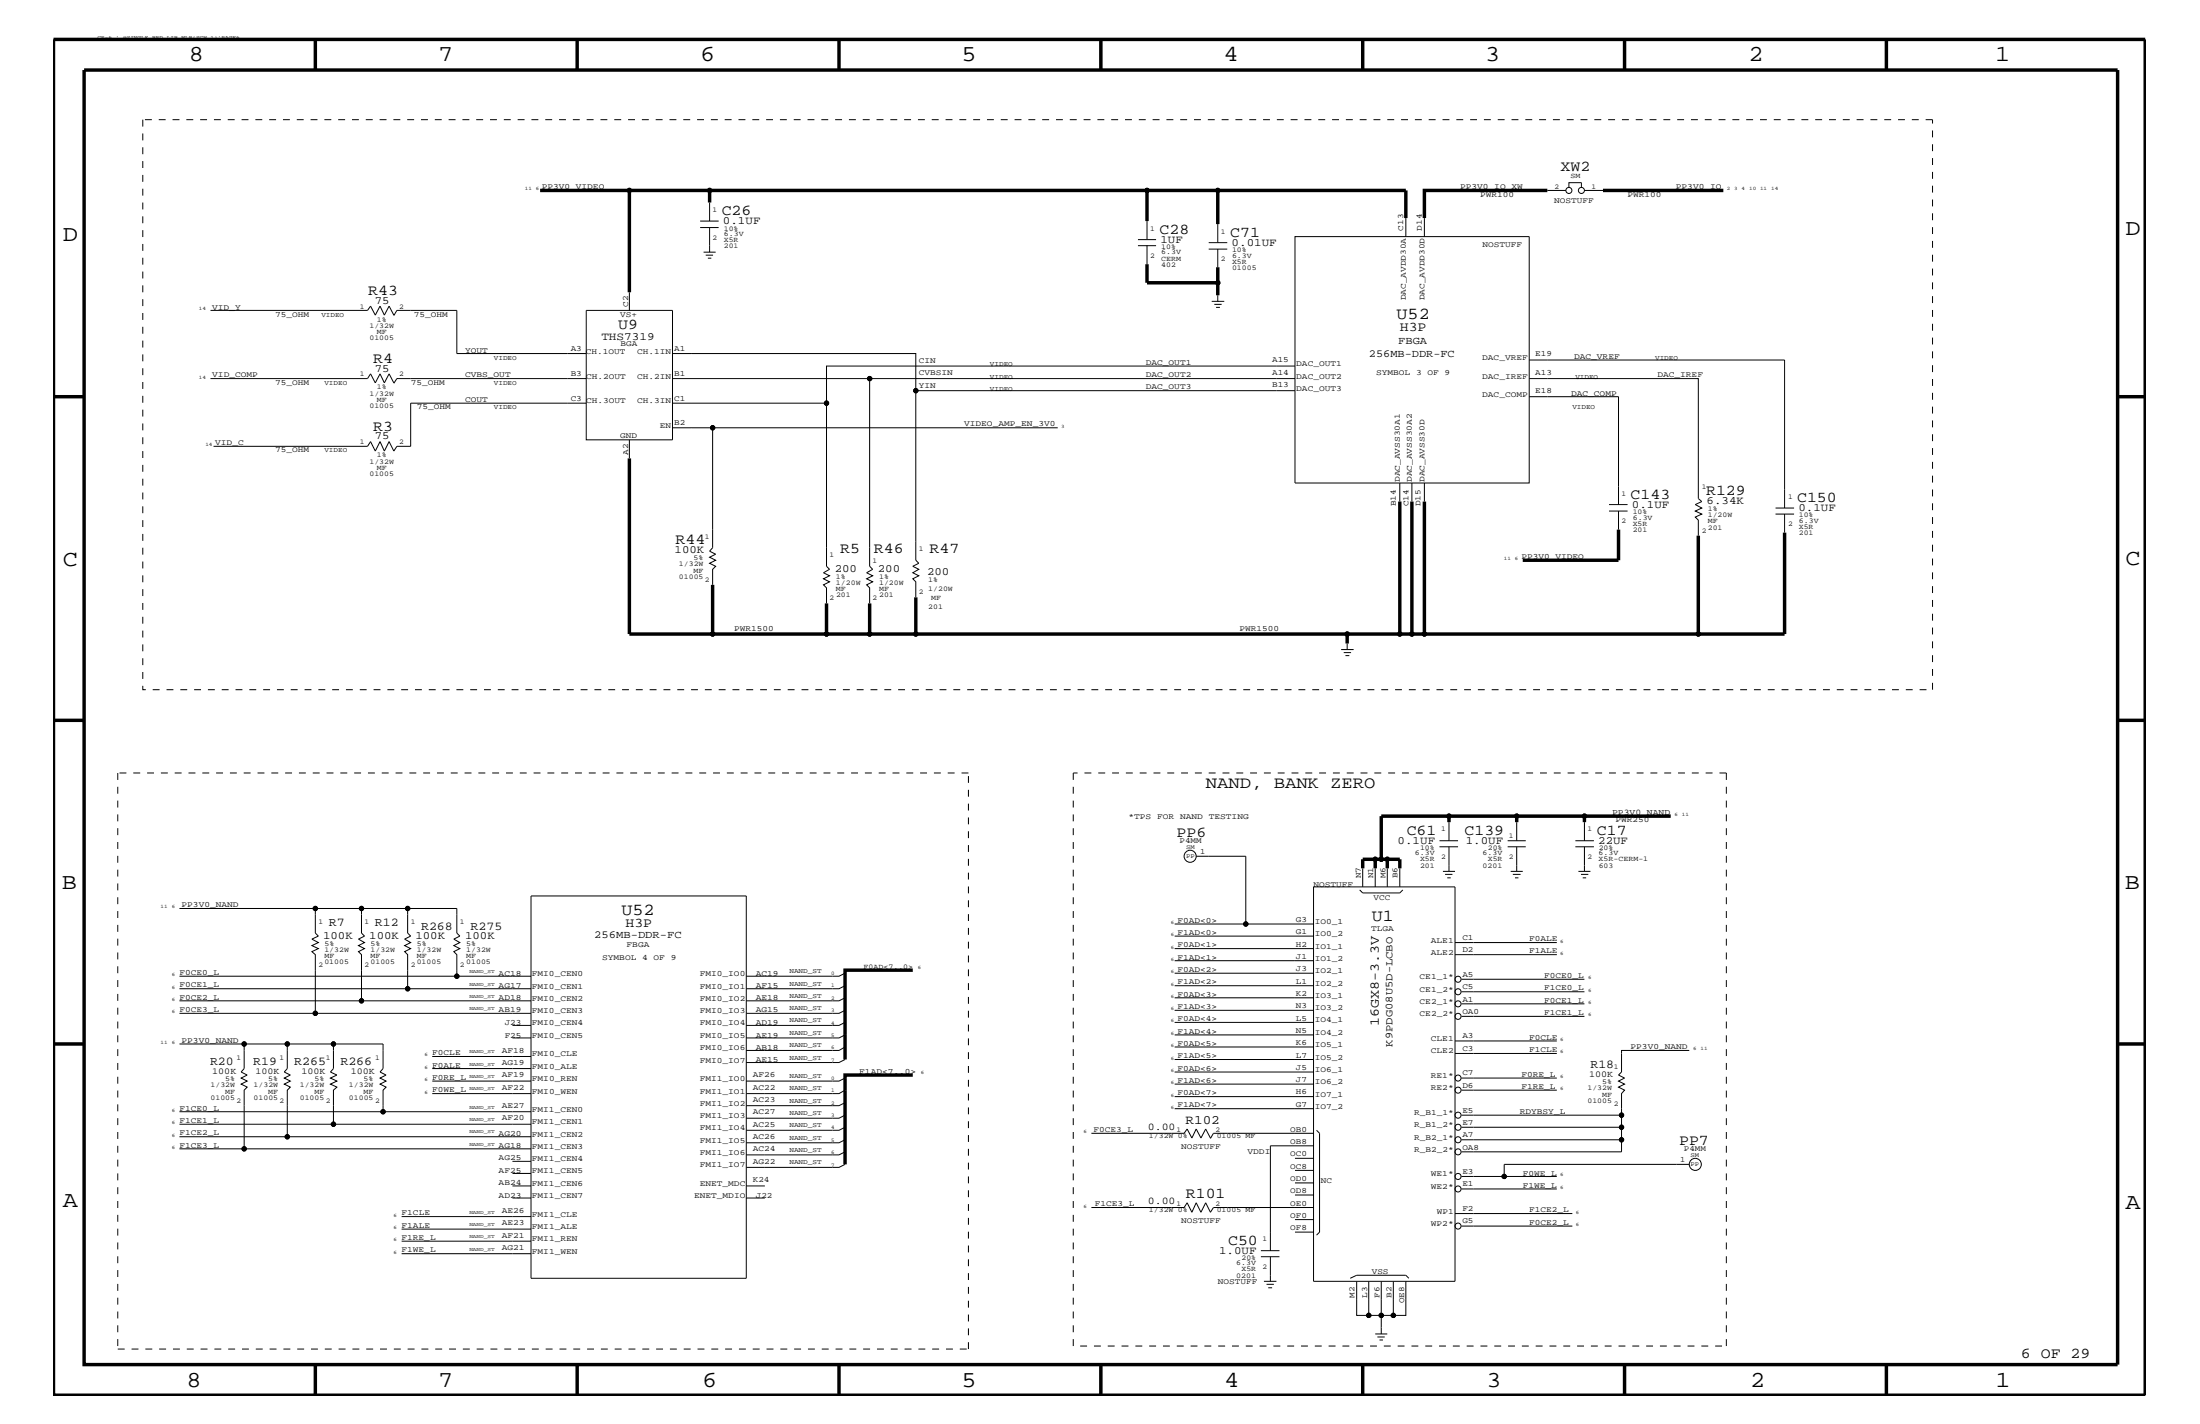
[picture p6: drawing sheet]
<svg xmlns="http://www.w3.org/2000/svg" width="432mm" height="279mm" viewBox="0 0 432 279" stroke-linecap="round" stroke-linejoin="round" font-family="sans-serif">
<g fill="none" stroke="#000" stroke-width=".2">
<path d="M139.3 39.7v3.7M303.7 37.4h3.6M307.9 36.8v-1h2.5v1M311 37.4h3.6M123.5 57.3v3.6M137.4 44.6h3.7M137.4 43.4h3.7M138.1 49.5h2.4M138.5 50.1h1.5M138.9 50.7h.7M139.3 44.6v4.9M223.4 48.2h3.5"/>
<path d="M223.4 47h3.5M225.1 43.4v3.6M225.1 48.2v3.6M237.2 48.9h3.7M237.2 47.6h3.7M237.8 59.1h2.5M238.3 59.7h1.5M239 44v3.6M239 48.9v3.5M239 57.9v1.2M254.2 46.4h45.9v48.4h-45.9zM275.9 42.8v3.6"/>
<path d="M279.6 42.8v3.6M41.3 60.9h30.8l.6-.8 1 1.7 .9-1.7 .8 1.7 1-1.7 .9 1.7M41.3 74.3h30.8l.6-1 1 1.8 .9-1.8 .8 1.8 1-1.8 .9 1.8M77.3 61.9l.6-1h11.8v8.5h25.4M115.1 60.9h16.9v25.4h-16.9zM115.1 74.3h-37.2l-.6 .9M115.1 79.1h-34.5v8.5h-2.7l-.6 .9-.9-1.9-1 1.9-.8-1.9-.9 1.9-1-1.9-.6 1h-30.2M132 79.1h30.2v32l.6 .6-1.2 .7 1.2 .6-1.2 .6 1.2 .6-1.2 .6 .6 .5v3.1M132 74.3h38.7v36.8l.6 .6-1.2 .7 1.2 .6-1.2 .6 1.2 .6-1.2 .6 .6 .5v3.1M132 69.4h47.7v40.5l.6 .6-1.1 .6 1.1 .6-1.1 .7 1.1 .6-1.1 .6 .5 .6v3M170.7 74.3h83.5M179.7 76.7h74.5"/>
<path d="M238.7 60.3h.7M254.2 71.8h-92v7.3M300.1 74.3h33.2v23.5l.7 .6-1.3 .6 1.3 .7-1.3 .6 1.3 .6-1.3 .6 .6 .6v3M300.1 77.8h17.6v21.2M300.1 70.6h50.2v29.1M123.5 86.3v3.6M132 83.9h7.9M207.6 83.9h-67.7v23.6l-.6 .6 1.2 .6-1.2 .6 1.2 .6-1.2 .6 1.2 .6-.6 .6v3.1M274.7 94.8v3.6M277.1 94.8v3.6M279.6 94.8v3.6M315.8 99h3.6"/>
<path d="M348.5 99.7h3.6M315.8 100.3h3.6M317.7 100.3v3.6M348.5 100.9h3.6M350.3 100.9v3.6M263.2 127.5h2.5M263.7 128h1.5M264.1 128.6h.7M264.4 126.3v1.2M35.2 178.3h54.5v4.8l.6 .6-1.2 .6 1.2 .6-1.2 .6 1.2 .6-1.2 .6 .6 .6v4.2h-54.5M61.9 178.3v4.8l.6 .6-1.3 .6 1.3 .6-1.3 .6 1.3 .6-1.3 .6 .7 .6v11.5h-26.7M71 178.3v4.8l.5 .6-1.1 .6 1.1 .6-1.1 .6 1.1 .6-1.1 .6 .6 .6v9.1h-35.8"/>
<path d="M80 178.3v4.8l.6 .6-1.2 .6 1.2 .6-1.2 .6 1.2 .6-1.2 .6 .6 .6v6.7h-44.8M104.2 175.8h42.3v75h-42.3zM234.8 168h9.7v13.3h13.3M257.8 174h27.8v77.4h-27.8zM266.9 174.6l.6 .6h7.2l.6-.6M267.5 170.4v3.6M269.9 170.4v3.6M272.3 170.4v3.6M274.7 170.4v3.6M282.5 166.1h3.7M282.5 165h3.7M283.2 171h2.4"/>
<path d="M283.6 171.6h1.5M284.1 172.2h.6M284.4 161.3v3.7M284.4 166.1v4.9M295.9 166.1h3.6M295.9 165h3.6M296.5 171h2.4M296.9 171.6h1.6M297.3 172.2h.7M297.7 161.3v3.7M297.7 166.1v4.9M309.2 166.1h3.6"/>
<path d="M309.2 165h3.6M309.8 171h2.4M310.3 171.6h1.4M310.6 172.2h.7M311 161.3v3.7M311 166.1v4.9M61.9 198.8h42.3M71 196.4h33.2M80 194h24.2M89.7 191.5h14.5M165.9 198.2l-1.2 .6h-18.2M165.9 195.8l-1.2 .6h-18.2"/>
<path d="M165.9 193.4l-1.2 .6h-18.2M165.9 191l-1.2 .5h-18.2M230.5 181.3h14M230.5 183.7h27.3M230.5 186.1h27.3M230.5 188.5h27.3M230.5 191h27.3M230.5 193.4h27.3M230.5 195.8h27.3M230.5 198.2h27.3M285.6 184.9h20M285.6 187.3h20"/>
<path d="M286.9 192.1h24.1M286.9 194.6h24.1M286.9 197h24.1M286.9 199.4h24.1M35.2 218.1h40v-4.2l.6-.6-1.2-.6 1.2-.6-1.2-.6 1.2-.6-1.2-.6 .6-.6v-4.9h-9.8v4.9l-.5 .6 1.2 .6-1.2 .6 1.2 .6-1.2 .6 1.2 .6-.7 .6v6.7h-30.2M35.2 204.8h12.7M56.4 204.8v4.9l-.6 .6 1.2 .6-1.2 .6 1.2 .6-1.2 .6 1.2 .6-.6 .6v9.1h-21.2M65.4 204.8h-17.5v4.9l-.6 .6 1.2 .6-1.2 .6 1.2 .6-1.2 .6 1.2 .6-.6 .6v11.5h-12.7M75.2 218.1h29M84.8 212.1h19.4M84.8 214.6h19.4M84.8 209.7h19.4"/>
<path d="M84.8 207.3h19.4M100.6 201.2h3.6M100.6 203.7h3.6M165.9 218.8l-1.2 .6h-18.2M165.9 216.4l-1.2 .5h-18.2M165.9 213.9l-1.2 .7h-18.2M165.9 211.5l-1.2 .6h-18.2M165.9 207.9l-1.2 .6h-18.2M165.9 205.4l-1.2 .7h-18.2M165.9 203.1l-1.2 .6h-18.2M165.9 200.6l-1.2 .6h-18.2M230.5 200.6h27.3"/>
<path d="M230.5 203.1h27.3M230.5 205.4h27.3M230.5 207.9h27.3M230.5 210.3h27.3M230.5 212.7h27.3M230.5 215.2h27.3M230.5 217.5h27.3M285.6 204.2h20M285.6 206.7h20M286.9 218.8h31.4M286.9 213.9h18.7M286.9 211.5h18.7"/>
<path d="M331.6 206.1h-13.3v4.2l-.6 .6 1.2 .6-1.2 .6 1.2 .6-1.2 .6 1.2 .6-.6 .7v11.4h-31.4M47.9 225.4h56.3M56.4 223h47.8M65.4 220.6h38.8M78.8 238.7h25.4M100.6 235.1h3.6M100.6 232.7h3.6M100.6 230.2h3.6M100.6 227.9h3.6M146.5 235.1h3.6M146.5 232.7h3.6M165.9 228.5l-1.2 .6h-18.2"/>
<path d="M165.9 226l-1.2 .6h-18.2M165.9 223.6l-1.2 .6h-18.2M165.9 221.2l-1.2 .6h-18.2M214.2 236.9h18.2l.6-.9 .9 1.9 .9-1.9 .9 1.9 .9-1.9 1 1.9 .6-1h19.6M214.2 222.4h18.2l.6-.9 .9 1.8 .9-1.8 .9 1.8 .9-1.8 1 1.8M254.2 227.3h3.6M254.2 229.6h3.6M254.2 232.1h3.6M254.2 234.5h3.6M254.2 239.3h3.6M257.8 222.4h-19.6l-.6 1M257.8 224.8h-8.5v20.6"/>
<path d="M258.4 221.8l.6 .6v19.4l-.6 .5M285.6 238.1h23M286.9 233.3h18.7M286.9 230.8h18.7M286.9 223.6h31.4M286.9 221.2h31.4M331.6 228.5h-36.4v2.3M78.8 246h25.4M78.8 241.2h25.4M78.8 243.5h25.4M247.5 246.6h3.6M247.5 245.4h3.6"/>
<path d="M248.1 251.4h2.4M248.6 252h1.4M248.9 252.7h.8M249.3 246.6v4.8M254.2 241.8h3.6M265 250.8l1.3-.6h9.6l.6 .6M266.3 251.4v6.7h2.3M268.6 251.4v6.7M271.1 251.4v10.3M273.5 251.4v6.7h-4.9M275.9 251.4v6.7h-2.4M286.9 240.6h21.7"/>
<path d="M269.9 261.7h2.4M270.3 262.3h1.5M270.8 262.9h.6"/>
<circle cx="123.5" cy="37.4" r=".42"/>
<circle cx="139.3" cy="37.4" r=".42"/>
<circle cx="225.1" cy="37.4" r=".42"/>
<circle cx="239" cy="37.4" r=".42"/>
<circle cx="307.9" cy="37.4" r=".59"/>
<circle cx="310.4" cy="37.4" r=".59"/>
<circle cx="239" cy="55.5" r=".42"/>
<circle cx="162.2" cy="79.1" r=".42"/>
<circle cx="170.7" cy="74.3" r=".42"/>
<circle cx="179.7" cy="76.7" r=".42"/>
<circle cx="139.9" cy="83.9" r=".42"/>
<circle cx="139.9" cy="124.4" r=".42"/>
<circle cx="162.2" cy="124.4" r=".42"/>
<circle cx="170.7" cy="124.4" r=".42"/>
<circle cx="179.7" cy="124.4" r=".42"/>
<circle cx="264.4" cy="124.4" r=".42"/>
<circle cx="274.7" cy="124.4" r=".42"/>
<circle cx="277.1" cy="124.4" r=".42"/>
<circle cx="279.6" cy="124.4" r=".42"/>
<circle cx="333.3" cy="124.4" r=".42"/>
<circle cx="61.9" cy="178.3" r=".42"/>
<circle cx="71" cy="178.3" r=".42"/>
<circle cx="80" cy="178.3" r=".42"/>
<circle cx="233.6" cy="168" r="1.19"/>
<circle cx="269.9" cy="168.6" r=".42"/>
<circle cx="271.1" cy="168.6" r=".42"/>
<circle cx="272.3" cy="168.6" r=".42"/>
<circle cx="284.4" cy="160.1" r=".42"/>
<circle cx="297.7" cy="160.1" r=".42"/>
<circle cx="311" cy="160.1" r=".42"/>
<circle cx="61.9" cy="198.8" r=".42"/>
<circle cx="71" cy="196.4" r=".42"/>
<circle cx="80" cy="194" r=".42"/>
<circle cx="89.7" cy="191.5" r=".42"/>
<circle cx="244.5" cy="181.3" r=".42"/>
<circle cx="286.2" cy="194.6" r=".59"/>
<circle cx="286.2" cy="197" r=".59"/>
<circle cx="286.2" cy="199.4" r=".59"/>
<circle cx="286.2" cy="192.1" r=".59"/>
<circle cx="47.9" cy="204.8" r=".42"/>
<circle cx="56.4" cy="204.8" r=".42"/>
<circle cx="65.4" cy="204.8" r=".42"/>
<circle cx="75.2" cy="218.1" r=".42"/>
<circle cx="286.2" cy="211.5" r=".59"/>
<circle cx="286.2" cy="218.8" r=".59"/>
<circle cx="286.2" cy="213.9" r=".59"/>
<circle cx="318.3" cy="218.8" r=".42"/>
<circle cx="47.9" cy="225.4" r=".42"/>
<circle cx="56.4" cy="223" r=".42"/>
<circle cx="65.4" cy="220.6" r=".42"/>
<circle cx="286.2" cy="226" r=".59"/>
<circle cx="286.2" cy="221.2" r=".59"/>
<circle cx="286.2" cy="233.3" r=".59"/>
<circle cx="286.2" cy="230.8" r=".59"/>
<circle cx="286.2" cy="223.6" r=".59"/>
<circle cx="295.2" cy="230.8" r=".42"/>
<circle cx="318.3" cy="221.2" r=".42"/>
<circle cx="318.3" cy="223.6" r=".42"/>
<circle cx="332.7" cy="228.5" r="1.19"/>
<circle cx="268.6" cy="258.1" r=".42"/>
<circle cx="271.1" cy="258.1" r=".42"/>
<circle cx="273.5" cy="258.1" r=".42"/>
<circle cx="286.2" cy="240.6" r=".59"/>
</g>
<g fill="none" stroke="#000" stroke-width=".68" stroke-linecap="butt">
<path d="M10.5 7.7h410.5v266.1h-410.5zM16.5 13.7h399.1v254h-399.1zM61.9 7.7v6M113.3 7.7v6M164.7 7.7v6M216.1 7.7v6M267.5 7.7v6M318.9 7.7v6M370.2 7.7v6M106 37.4h17.5M139.3 37.4h-15.8v19.9M225.1 37.4h-85.8v2.3"/>
<path d="M239 37.4h-13.9v6M239 37.4v6.6M239 37.4h36.9v5.4M303.7 37.4h-24.1v5.4M314.6 37.4h23.6M225.1 51.8v3.7h13.9M239 52.4v5.5M10.5 77.8h6M415.6 77.8h5.4M123.5 89.9v34.5h16.4v-9.6M274.7 98.4v26M277.1 98.4v26h2.5"/>
<path d="M279.6 98.4v26h53.7M162.2 118.4v6h-22.3M170.7 118.4v6h9M179.7 117.2v7.2h84.7M317.7 103.9v6h-18.8M350.3 104.5v19.9h-17v-19.3M162.2 124.4h8.5M274.7 124.4h-10.3v1.9M274.7 124.4h2.4M10.5 141.3h6M415.6 141.3h5.4M267.5 170.4v-1.8h2.4v1.8"/>
<path d="M269.9 168.6h4.8v1.8M272.3 168.6v1.8M284.4 161.3v-1.2h-13.3v8.5M284.4 160.1h13.3M297.7 160.1h13.3v1.2M297.7 160.1v1.2M311 160.1h16.9M179.2 190.4h-13.3v17.5M10.5 204.8h6M179.2 210.9h-13.3v17.6M415.6 204.8h5.4M61.9 267.7v6.1"/>
<path d="M113.3 267.7v6.1M164.7 267.7v6.1M216.1 268v5.8M267.5 267.7v6.1M318.9 267.7v6.1M370.2 267.7v6.1"/>
</g>
<path d="M28 23.5v111.8h351.3M379.3 23.5h-351.3M379.3 135.3v-111.8M23.1 151.7v113M190.1 151.7h-167M210.7 151.7v112.4h128.1M338.8 151.7h-128.1M23.1 264.7h167M190.1 264.7v-113M338.8 264.1v-112.4" fill="none" stroke="#000" stroke-width=".2" stroke-dasharray="1.4 1.4" stroke-linecap="butt"/>
<g fill="#000">
<circle cx="123.5" cy="37.4" r=".42"/>
<circle cx="139.3" cy="37.4" r=".42"/>
<circle cx="225.1" cy="37.4" r=".42"/>
<circle cx="239" cy="37.4" r=".42"/>
<circle cx="239" cy="55.5" r=".42"/>
<circle cx="162.2" cy="79.1" r=".42"/>
<circle cx="170.7" cy="74.3" r=".42"/>
<circle cx="179.7" cy="76.7" r=".42"/>
<circle cx="139.9" cy="83.9" r=".42"/>
<circle cx="139.9" cy="124.4" r=".42"/>
<circle cx="162.2" cy="124.4" r=".42"/>
<circle cx="170.7" cy="124.4" r=".42"/>
<circle cx="179.7" cy="124.4" r=".42"/>
<circle cx="264.4" cy="124.4" r=".42"/>
<circle cx="274.7" cy="124.4" r=".42"/>
<circle cx="277.1" cy="124.4" r=".42"/>
<circle cx="279.6" cy="124.4" r=".42"/>
<circle cx="333.3" cy="124.4" r=".42"/>
<circle cx="61.9" cy="178.3" r=".42"/>
<circle cx="71" cy="178.3" r=".42"/>
<circle cx="80" cy="178.3" r=".42"/>
<circle cx="269.9" cy="168.6" r=".42"/>
<circle cx="271.1" cy="168.6" r=".42"/>
<circle cx="272.3" cy="168.6" r=".42"/>
<circle cx="284.4" cy="160.1" r=".42"/>
<circle cx="297.7" cy="160.1" r=".42"/>
<circle cx="311" cy="160.1" r=".42"/>
<circle cx="61.9" cy="198.8" r=".42"/>
<circle cx="71" cy="196.4" r=".42"/>
<circle cx="80" cy="194" r=".42"/>
<circle cx="89.7" cy="191.5" r=".42"/>
<circle cx="244.5" cy="181.3" r=".42"/>
<circle cx="47.9" cy="204.8" r=".42"/>
<circle cx="56.4" cy="204.8" r=".42"/>
<circle cx="65.4" cy="204.8" r=".42"/>
<circle cx="75.2" cy="218.1" r=".42"/>
<circle cx="318.3" cy="218.8" r=".42"/>
<circle cx="47.9" cy="225.4" r=".42"/>
<circle cx="56.4" cy="223" r=".42"/>
<circle cx="65.4" cy="220.6" r=".42"/>
<circle cx="295.2" cy="230.8" r=".42"/>
<circle cx="318.3" cy="221.2" r=".42"/>
<circle cx="318.3" cy="223.6" r=".42"/>
<circle cx="268.6" cy="258.1" r=".42"/>
<circle cx="271.1" cy="258.1" r=".42"/>
<circle cx="273.5" cy="258.1" r=".42"/>
</g>
<g font-size="4.5">
<text x="37.1" y="12.1">8</text>
<text x="86" y="12.1">7</text>
<text x="137.4" y="12.1">6</text>
<text x="188.7" y="12.1">5</text>
<text x="240.1" y="12.1">4</text>
<text x="291.5" y="12.1">3</text>
<text x="343.2" y="12.1">2</text>
<text x="391.6" y="12.1">1</text>
<text x="12.4" y="47.3">D</text>
<text x="417.2" y="46.2">D</text>
<text x="12.4" y="111">C</text>
<text x="417.2" y="110.8">C</text>
<text x="12.1" y="174.5">B</text>
<text x="417.1" y="174.4">B</text>
<text x="12.4" y="236.8">A</text>
<text x="417.2" y="237.2">A</text>
<text x="36.6" y="272.1">8</text>
<text x="86" y="272.1">7</text>
<text x="137.8" y="272.1">6</text>
<text x="188.7" y="272.1">5</text>
<text x="240.3" y="272.1">4</text>
<text x="291.8" y="272.1">3</text>
<text x="343.5" y="272.1">2</text>
<text x="391.7" y="272.1">1</text>
</g>
<g font-size="3.3">
<text x="274.1" y="62.6">U52</text>
<text x="236.6" y="154.6">NAND, BANK ZERO</text>
<text x="122" y="179.4">U52</text>
<text x="269.3" y="180.8">U1</text>
</g>
<g font-size="3">
<text x="306.3" y="33.6">XW2</text>
<text x="141.6" y="42.2">C26</text>
<text x="227.6" y="45.8">C28</text>
<text x="241.5" y="46.4">C71</text>
<text x="72.3" y="57.9">R43</text>
<text x="121.3" y="64.5">U9</text>
<text x="73.2" y="71.2">R4</text>
<text x="73.2" y="84.5">R3</text>
<text x="320" y="97.8">C143</text>
<text x="334.9" y="97.1">R129</text>
<text x="352.7" y="98.4">C150</text>
<text x="132.6" y="106.8">R44</text>
<text x="164.9" y="108.6">R5</text>
<text x="171.5" y="108.6">R46</text>
<text x="182.5" y="108.6">R47</text>
<text x="230.9" y="164.2">PP6</text>
<text x="276.1" y="163.8">C61</text>
<text x="287.4" y="163.8">C139</text>
<text x="313.4" y="163.8">C17</text>
<text x="329.6" y="224.7">PP7</text>
<text x="232.7" y="235.1">R101</text>
<text x="241" y="244.2">C50</text>
<text x="396.6" y="266.5">6 OF 29</text>
</g>
<g font-size="2.6">
<text x="274.7" y="65">H3P</text>
<text x="122.8" y="182">H3P</text>
<text x="270.6" y="201.3" transform="rotate(-90 270.6 201.3)">16GX8-3.3V</text>
</g>
<text font-size="2.5" x="232.7" y="220.6">R102</text>
<g font-size="2.4">
<text x="64.5" y="181.7">R7</text>
<text x="73.6" y="181.7">R12</text>
<text x="82.6" y="182.4">R268</text>
<text x="92.4" y="182.4">R275</text>
<text x="41.2" y="209">R20</text>
<text x="49.7" y="209">R19</text>
<text x="57.7" y="209">R265</text>
<text x="66.8" y="209">R266</text>
<text x="312.2" y="209.6">R18</text>
</g>
<g font-size="2.2">
<text x="141.9" y="44">0.1UF</text>
<text x="227.8" y="47.6">1UF</text>
<text x="241.7" y="48.2">0.01UF</text>
<text x="73.6" y="59.6">75</text>
<text x="118" y="66.7">THS7319</text>
<text x="73.6" y="72.9">75</text>
<text x="73.6" y="86.2">75</text>
<text x="320.3" y="99.7">0.1UF</text>
<text x="334.9" y="98.9">6.34K</text>
<text x="353" y="100.3">0.1UF</text>
<text x="132.4" y="108.6">100K</text>
<text x="163.8" y="112.2">200</text>
<text x="172.3" y="112.2">200</text>
<text x="181.9" y="112.8">200</text>
<text x="274.3" y="165.6">0.1UF</text>
<text x="287.7" y="165.6">1.0UF</text>
<text x="313.7" y="165.6">22UF</text>
<text x="63.4" y="184.2">100K</text>
<text x="72.5" y="184.2">100K</text>
<text x="81.5" y="184.2">100K</text>
<text x="91.3" y="184.2">100K</text>
<text x="239.3" y="246">1.0UF</text>
</g>
<g font-size="2.1">
<text x="268.7" y="70">256MB-DDR-FC</text>
<text x="274.4" y="67.6">FBGA</text>
<text x="116.6" y="184.1">256MB-DDR-FC</text>
<text x="273.3" y="205.3" transform="rotate(-90 273.3 205.3)">K9PDG08U5D-LCBO</text>
</g>
<g font-size="2">
<text x="225.3" y="221.7">0.00</text>
<text x="225.3" y="236.2">0.00</text>
</g>
<g font-size="1.8">
<text x="41.7" y="210.8">100K</text>
<text x="50.1" y="210.8">100K</text>
<text x="59.2" y="210.8">100K</text>
<text x="68.8" y="210.8">100K</text>
<text x="311.9" y="211.4">100K</text>
</g>
<text font-size="1.7" x="316.4" y="159.9">PP3V0_NAND</text>
<g font-size="1.6">
<text x="106.3" y="37.1">PP3V0_VIDEO</text>
<text x="286.6" y="37">PP3V0_IO_XW</text>
<text x="290.5" y="38.7">PWR100</text>
<text x="305.1" y="39.7">NOSTUFF</text>
<text x="319.4" y="38.7">PWR100</text>
<text x="328.9" y="37">PP3V0_IO</text>
<text x="275.4" y="45.2" transform="rotate(-90 275.4 45.2)">C13</text>
<text x="279.1" y="45.2" transform="rotate(-90 279.1 45.2)">D14</text>
<text x="291" y="48.4">NOSTUFF</text>
<text x="275.9" y="59" transform="rotate(-90 275.9 59)">DAC_AVDD30A</text>
<text x="279.6" y="59" transform="rotate(-90 279.6 59)">DAC_AVDD30D</text>
<text x="41.7" y="60.7">VID_Y</text>
<text x="54" y="62.2">75_OHM</text>
<text x="81.2" y="62.2">75_OHM</text>
<text x="121.8" y="62.2">VS+</text>
<text x="123.3" y="60.1" transform="rotate(-90 123.3 60.1)">C2</text>
<text x="91.3" y="69.2">YOUT</text>
<text x="112" y="68.9">A3</text>
<text x="115" y="69.4">CH.1OUT</text>
<text x="121.8" y="67.9">BGA</text>
<text x="125.1" y="69.4">CH.1IN</text>
<text x="132.3" y="68.9">A1</text>
<text x="180.3" y="71.2">CIN</text>
<text x="224.9" y="71.6">DAC_OUT1</text>
<text x="249.7" y="71.1">A15</text>
<text x="254.4" y="71.8">DAC_OUT1</text>
<text x="290.9" y="70.6">DAC_VREF</text>
<text x="301.3" y="69.9">E19</text>
<text x="308.9" y="70.4">DAC_VREF</text>
<text x="41.7" y="74">VID_COMP</text>
<text x="54" y="75.5">75_OHM</text>
<text x="80.6" y="75.5">75_OHM</text>
<text x="91.3" y="74">CVBS_OUT</text>
<text x="112" y="73.8">B3</text>
<text x="115.1" y="74.3">CH.2OUT</text>
<text x="125.1" y="74.3">CH.2IN</text>
<text x="132.3" y="73.8">B1</text>
<text x="180.3" y="76.1">YIN</text>
<text x="180.3" y="73.6">CVBSIN</text>
<text x="224.9" y="76.4">DAC_OUT3</text>
<text x="224.9" y="74">DAC_OUT2</text>
<text x="249.7" y="73.5">A14</text>
<text x="249.7" y="76">B13</text>
<text x="254.4" y="74.3">DAC_OUT2</text>
<text x="254.4" y="76.7">DAC_OUT3</text>
<text x="270.1" y="73.6">SYMBOL 3 OF 9</text>
<text x="290.9" y="74.3">DAC_IREF</text>
<text x="290.9" y="77.8">DAC_COMP</text>
<text x="301.3" y="77.2">E18</text>
<text x="301.3" y="73.5">A13</text>
<text x="308.4" y="77.7">DAC_COMP</text>
<text x="325.3" y="74">DAC_IREF</text>
<text x="81.8" y="80.3">75_OHM</text>
<text x="91.3" y="78.9">COUT</text>
<text x="112" y="78.6">C3</text>
<text x="115.1" y="79.1">CH.3OUT</text>
<text x="125.1" y="79.1">CH.3IN</text>
<text x="129.5" y="83.9">EN</text>
<text x="132.3" y="78.6">C1</text>
<text x="132.3" y="83.4">B2</text>
<text x="189.2" y="83.7">VIDEO_AMP_EN_3V0</text>
<text x="42.2" y="87.3">VID_C</text>
<text x="54" y="88.8">75_OHM</text>
<text x="121.8" y="86">GND</text>
<text x="123.3" y="89.3" transform="rotate(-90 123.3 89.3)">A2</text>
<text x="274.7" y="94.6" transform="rotate(-90 274.7 94.6)">DAC_AVSS30A1</text>
<text x="277.1" y="94.6" transform="rotate(-90 277.1 94.6)">DAC_AVSS30A2</text>
<text x="279.6" y="94.6" transform="rotate(-90 279.6 94.6)">DAC_AVSS30D</text>
<text x="274" y="99.3" transform="rotate(-90 274 99.3)">B14</text>
<text x="276.4" y="99.3" transform="rotate(-90 276.4 99.3)">C14</text>
<text x="278.8" y="99.3" transform="rotate(-90 278.8 99.3)">D15</text>
<text x="298.6" y="109.7">PP3V0_VIDEO</text>
<text x="144.1" y="123.8">PWR1500</text>
<text x="243.2" y="123.8">PWR1500</text>
<text x="221.5" y="160.7">*TPS FOR NAND TESTING</text>
<text x="317.1" y="161.3">PWR250</text>
<text x="231.5" y="165.5">P4MM</text>
<text x="235.5" y="167.5">1</text>
<text x="267.1" y="172.3" transform="rotate(-90 267.1 172.3)">N7</text>
<text x="269.5" y="172.3" transform="rotate(-90 269.5 172.3)">N1</text>
<text x="271.9" y="172.3" transform="rotate(-90 271.9 172.3)">M6</text>
<text x="274.3" y="172.3" transform="rotate(-90 274.3 172.3)">B6</text>
<text x="35.6" y="178">PP3V0_NAND</text>
<text x="257.8" y="174">NOSTUFF</text>
<text x="269.6" y="176.6">VCC</text>
<text x="123" y="185.9">FBGA</text>
<text x="231.1" y="185.9">F0AD&lt;1&gt;</text>
<text x="231.1" y="181">F0AD&lt;0&gt;</text>
<text x="231.1" y="183.4">F1AD&lt;0&gt;</text>
<text x="254.3" y="180.9">G3</text>
<text x="254.3" y="183.3">G1</text>
<text x="254.3" y="185.8">H2</text>
<text x="258.1" y="183.7">IO0_2</text>
<text x="258.1" y="181.3">IO0_1</text>
<text x="269.1" y="182.7">TLGA</text>
<text x="280.8" y="184.9">ALE1</text>
<text x="287" y="184.4">C1</text>
<text x="300.1" y="184.7">F0ALE</text>
<text x="35.2" y="191.3">F0CE0_L</text>
<text x="97.9" y="191.5">AC18</text>
<text x="104.4" y="191.5">FMI0_CEN0</text>
<text x="118.2" y="188.3">SYMBOL 4 OF 9</text>
<text x="137.3" y="191.5">FMI0_IO0</text>
<text x="148.3" y="191.5">AC19</text>
<text x="231.1" y="190.7">F0AD&lt;2&gt;</text>
<text x="231.1" y="188.3">F1AD&lt;1&gt;</text>
<text x="254.3" y="188.2">J1</text>
<text x="254.3" y="190.6">J3</text>
<text x="258.1" y="186.1">IO1_1</text>
<text x="258.1" y="191">IO2_1</text>
<text x="258.1" y="188.5">IO1_2</text>
<text x="280.8" y="187.3">ALE2</text>
<text x="287" y="186.8">D2</text>
<text x="287" y="191.7">A5</text>
<text x="300.1" y="187.1">F1ALE</text>
<text x="303.1" y="191.9">F0CE0_L</text>
<text x="35.2" y="193.7">F0CE1_L</text>
<text x="35.2" y="196.1">F0CE2_L</text>
<text x="97.9" y="193.8">AG17</text>
<text x="97.9" y="196.3">AD18</text>
<text x="104.4" y="196.4">FMI0_CEN2</text>
<text x="104.4" y="194">FMI0_CEN1</text>
<text x="137.3" y="196.4">FMI0_IO2</text>
<text x="137.3" y="194">FMI0_IO1</text>
<text x="148.3" y="193.8">AF15</text>
<text x="148.3" y="196.3">AE18</text>
<text x="231.1" y="198">F1AD&lt;3&gt;</text>
<text x="231.1" y="195.5">F0AD&lt;3&gt;</text>
<text x="231.1" y="193.2">F1AD&lt;2&gt;</text>
<text x="254.3" y="193">L1</text>
<text x="254.3" y="195.4">K2</text>
<text x="254.3" y="197.8">N3</text>
<text x="258.1" y="193.4">IO2_2</text>
<text x="258.1" y="195.8">IO3_1</text>
<text x="278.6" y="192.1">CE1_1*</text>
<text x="278.6" y="194.6">CE1_2*</text>
<text x="278.6" y="197">CE2_1*</text>
<text x="287" y="194.1">C5</text>
<text x="287" y="196.5">A1</text>
<text x="303.1" y="196.8">F0CE1_L</text>
<text x="303.1" y="194.3">F1CE0_L</text>
<text x="35.2" y="198.6">F0CE3_L</text>
<text x="97.9" y="198.7">AB19</text>
<text x="99.1" y="201.1">J23</text>
<text x="99.1" y="203.6">F25</text>
<text x="104.4" y="198.8">FMI0_CEN3</text>
<text x="104.4" y="203.7">FMI0_CEN5</text>
<text x="104.4" y="201.2">FMI0_CEN4</text>
<text x="137.3" y="201.2">FMI0_IO4</text>
<text x="137.3" y="203.7">FMI0_IO5</text>
<text x="137.3" y="198.8">FMI0_IO3</text>
<text x="148.3" y="198.7">AG15</text>
<text x="148.3" y="201.1">AD19</text>
<text x="148.3" y="203.6">AE19</text>
<text x="231.1" y="202.8">F1AD&lt;4&gt;</text>
<text x="231.1" y="200.3">F0AD&lt;4&gt;</text>
<text x="254.3" y="200.3">L5</text>
<text x="254.3" y="202.7">N5</text>
<text x="258.1" y="198.2">IO3_2</text>
<text x="258.1" y="200.6">IO4_1</text>
<text x="258.1" y="203.1">IO4_2</text>
<text x="278.6" y="199.4">CE2_2*</text>
<text x="287" y="198.9">OA0</text>
<text x="287" y="203.7">A3</text>
<text x="300.1" y="204">F0CLE</text>
<text x="303.1" y="199.2">F1CE1_L</text>
<text x="35.6" y="204.6">PP3V0_NAND</text>
<text x="84.8" y="207">F0CLE</text>
<text x="84.8" y="209.5">F0ALE</text>
<text x="98.5" y="209">AG19</text>
<text x="98.5" y="206.5">AF18</text>
<text x="104.4" y="207.3">FMI0_CLE</text>
<text x="104.4" y="209.7">FMI0_ALE</text>
<text x="137.3" y="208.5">FMI0_IO7</text>
<text x="137.3" y="206.1">FMI0_IO6</text>
<text x="148.3" y="205.9">AB18</text>
<text x="148.3" y="208.4">AE15</text>
<text x="231.1" y="207.6">F1AD&lt;5&gt;</text>
<text x="231.1" y="205.3">F0AD&lt;5&gt;</text>
<text x="254.3" y="205.1">K6</text>
<text x="254.3" y="207.5">L7</text>
<text x="254.3" y="209.9">J5</text>
<text x="258.1" y="205.4">IO5_1</text>
<text x="258.1" y="207.9">IO5_2</text>
<text x="280.8" y="204.2">CLE1</text>
<text x="280.8" y="206.7">CLE2</text>
<text x="287" y="206.2">C3</text>
<text x="300.1" y="206.4">F1CLE</text>
<text x="320" y="205.9">PP3V0_NAND</text>
<text x="84.8" y="214.3">F0WE_L</text>
<text x="84.8" y="211.9">F0RE_L</text>
<text x="98.5" y="211.4">AF19</text>
<text x="98.5" y="213.8">AF22</text>
<text x="104.4" y="214.6">FMI0_WEN</text>
<text x="104.4" y="212.1">FMI0_REN</text>
<text x="137.3" y="212.1">FMI1_IO0</text>
<text x="137.3" y="214.6">FMI1_IO1</text>
<text x="147.7" y="211.4">AF26</text>
<text x="147.7" y="213.8">AC22</text>
<text x="168.7" y="210.7">F1AD&lt;7..0&gt;</text>
<text x="231.1" y="212.5">F1AD&lt;6&gt;</text>
<text x="231.1" y="210.1">F0AD&lt;6&gt;</text>
<text x="231.1" y="214.9">F0AD&lt;7&gt;</text>
<text x="254.3" y="212.4">J7</text>
<text x="254.3" y="214.7">H6</text>
<text x="258.1" y="210.3">IO6_1</text>
<text x="258.1" y="212.7">IO6_2</text>
<text x="258.1" y="215.2">IO7_1</text>
<text x="280.8" y="211.5">RE1*</text>
<text x="280.8" y="213.9">RE2*</text>
<text x="287" y="211">C7</text>
<text x="287" y="213.5">D6</text>
<text x="298.6" y="213.7">F1RE_L</text>
<text x="298.6" y="211.3">F0RE_L</text>
<text x="35.2" y="220.3">F1CE1_L</text>
<text x="35.2" y="218">F1CE0_L</text>
<text x="98.5" y="217.5">AE27</text>
<text x="98.5" y="219.8">AF20</text>
<text x="104.4" y="218.1">FMI1_CEN0</text>
<text x="104.4" y="220.6">FMI1_CEN1</text>
<text x="137.3" y="216.9">FMI1_IO2</text>
<text x="137.3" y="219.4">FMI1_IO3</text>
<text x="137.3" y="221.8">FMI1_IO4</text>
<text x="147.7" y="216.3">AC23</text>
<text x="147.7" y="218.6">AC27</text>
<text x="147.7" y="221.1">AC25</text>
<text x="231.1" y="217.3">F1AD&lt;7&gt;</text>
<text x="254.3" y="217.2">G7</text>
<text x="258.1" y="217.5">IO7_2</text>
<text x="277.5" y="218.8">R_B1_1*</text>
<text x="277.5" y="221.2">R_B1_2*</text>
<text x="287" y="218.3">E5</text>
<text x="287" y="220.7">E7</text>
<text x="298.3" y="218.6">RDYBSY_L</text>
<text x="35.2" y="225.2">F1CE3_L</text>
<text x="35.2" y="222.8">F1CE2_L</text>
<text x="97.9" y="222.9">AG20</text>
<text x="97.9" y="225.3">AG18</text>
<text x="97.9" y="227.7">AG25</text>
<text x="104.4" y="223">FMI1_CEN2</text>
<text x="104.4" y="225.4">FMI1_CEN3</text>
<text x="104.4" y="227.9">FMI1_CEN4</text>
<text x="137.3" y="224.2">FMI1_IO5</text>
<text x="137.3" y="226.6">FMI1_IO6</text>
<text x="147.7" y="223.5">AC26</text>
<text x="147.7" y="225.9">AC24</text>
<text x="214.6" y="222.2">F0CE3_L</text>
<text x="231.8" y="225.4">NOSTUFF</text>
<text x="244.9" y="226.4">VDDI</text>
<text x="253.2" y="222">OB0</text>
<text x="253.2" y="224.5">OB8</text>
<text x="253.2" y="226.9">OC0</text>
<text x="277.5" y="223.6">R_B2_1*</text>
<text x="277.5" y="226">R_B2_2*</text>
<text x="287" y="223.1">A7</text>
<text x="287" y="225.6">OA8</text>
<text x="329.8" y="228">1</text>
<text x="330.5" y="225.9">P4MM</text>
<text x="97.9" y="230.2">AF25</text>
<text x="97.9" y="232.5">AB24</text>
<text x="104.4" y="230.2">FMI1_CEN5</text>
<text x="104.4" y="232.7">FMI1_CEN6</text>
<text x="137.3" y="229.1">FMI1_IO7</text>
<text x="137.3" y="232.7">ENET_MDC</text>
<text x="147.7" y="228.3">AG22</text>
<text x="147.7" y="231.9">K24</text>
<text x="253.2" y="229.3">OC8</text>
<text x="253.2" y="231.7">OD0</text>
<text x="259.2" y="232.1">NC</text>
<text x="280.8" y="230.8">WE1*</text>
<text x="280.8" y="233.3">WE2*</text>
<text x="287" y="230.4">E3</text>
<text x="287" y="232.8">E1</text>
<text x="298.9" y="230.7">F0WE_L</text>
<text x="298.9" y="233">F1WE_L</text>
<text x="78.8" y="238.4">F1CLE</text>
<text x="97.9" y="235">AD23</text>
<text x="98.5" y="238">AE26</text>
<text x="104.4" y="238.7">FMI1_CLE</text>
<text x="104.4" y="235.1">FMI1_CEN7</text>
<text x="136.2" y="235.1">ENET_MDIO</text>
<text x="148.3" y="235">J22</text>
<text x="214.9" y="236.7">F1CE3_L</text>
<text x="231.8" y="240">NOSTUFF</text>
<text x="253.2" y="234.1">OD8</text>
<text x="253.2" y="236.6">OE0</text>
<text x="253.2" y="239">OF0</text>
<text x="282" y="238.1">WP1</text>
<text x="287" y="237.6">F2</text>
<text x="300.1" y="237.9">F1CE2_L</text>
<text x="78.8" y="240.9">F1ALE</text>
<text x="78.8" y="245.7">F1WE_L</text>
<text x="78.8" y="243.4">F1RE_L</text>
<text x="98.5" y="242.9">AF21</text>
<text x="98.5" y="245.2">AG21</text>
<text x="98.5" y="240.4">AE23</text>
<text x="104.4" y="243.5">FMI1_REN</text>
<text x="104.4" y="241.2">FMI1_ALE</text>
<text x="104.4" y="246">FMI1_WEN</text>
<text x="253.2" y="241.4">OF8</text>
<text x="280.8" y="240.6">WP2*</text>
<text x="287" y="240.1">G5</text>
<text x="300.1" y="240.3">F0CE2_L</text>
<text x="239" y="252">NOSTUFF</text>
<text x="269.2" y="250">VSS</text>
<text x="265.9" y="254.6" transform="rotate(-90 265.9 254.6)">M2</text>
<text x="268.3" y="254.6" transform="rotate(-90 268.3 254.6)">L3</text>
<text x="270.8" y="254.6" transform="rotate(-90 270.8 254.6)">F6</text>
<text x="273.1" y="254.6" transform="rotate(-90 273.1 254.6)">B2</text>
<text x="275.6" y="255.7" transform="rotate(-90 275.6 255.7)">OE8</text>
</g>
<g font-size="1.4">
<text x="308.2" y="34.9">SM</text>
<text x="139.9" y="41.6">1</text>
<text x="305.1" y="37">2</text>
<text x="312.4" y="37">1</text>
<text x="139.9" y="47">2</text>
<text x="142.1" y="47.5">X5R</text>
<text x="142.1" y="45.2">10%</text>
<text x="142.1" y="46.3">6.3V</text>
<text x="225.7" y="45.2">1</text>
<text x="239.6" y="45.8">1</text>
<text x="142.1" y="48.7">201</text>
<text x="225.7" y="50.7">2</text>
<text x="227.9" y="52.4">402</text>
<text x="227.9" y="48.9">10%</text>
<text x="227.9" y="49.9">6.3V</text>
<text x="227.9" y="51.2">CERM</text>
<text x="239.6" y="51.3">2</text>
<text x="241.8" y="50.6">6.3V</text>
<text x="241.8" y="52.9">01005</text>
<text x="241.8" y="51.8">X5R</text>
<text x="241.8" y="49.5">10%</text>
<text x="63.1" y="62.2">VIDEO</text>
<text x="70.6" y="60.6">1</text>
<text x="72.5" y="64.3">1/32W</text>
<text x="74" y="63.1">1%</text>
<text x="74" y="65.6">MF</text>
<text x="78.3" y="60.6">2</text>
<text x="72.5" y="66.7">01005</text>
<text x="96.9" y="70.6">VIDEO</text>
<text x="194.3" y="71.8">VIDEO</text>
<text x="324.9" y="70.6">VIDEO</text>
<text x="63.7" y="75.5">VIDEO</text>
<text x="70.6" y="73.9">1</text>
<text x="72.5" y="77.7">1/32W</text>
<text x="74" y="76.4">1%</text>
<text x="78.3" y="73.9">2</text>
<text x="96.9" y="75.5">VIDEO</text>
<text x="194.3" y="76.7">VIDEO</text>
<text x="194.3" y="74.3">VIDEO</text>
<text x="309.2" y="74.3">VIDEO</text>
<text x="72.5" y="80">01005</text>
<text x="74" y="78.9">MF</text>
<text x="96.9" y="80.3">VIDEO</text>
<text x="308.6" y="80.3">VIDEO</text>
<text x="63.7" y="88.8">VIDEO</text>
<text x="70.6" y="87.2">1</text>
<text x="74" y="89.7">1%</text>
<text x="78.3" y="87.2">2</text>
<text x="72.5" y="93.3">01005</text>
<text x="72.5" y="91">1/32W</text>
<text x="74" y="92.1">MF</text>
<text x="318.3" y="97.2">1</text>
<text x="320.5" y="102">6.3V</text>
<text x="320.5" y="100.9">10%</text>
<text x="334" y="96">1</text>
<text x="335.2" y="100.3">1%</text>
<text x="335.2" y="101.5">1/20W</text>
<text x="350.9" y="97.8">1</text>
<text x="353.1" y="101.5">10%</text>
<text x="138.3" y="105.7">1</text>
<text x="318.3" y="102.6">2</text>
<text x="320.5" y="103.2">X5R</text>
<text x="320.5" y="104.3">201</text>
<text x="334" y="104.5">2</text>
<text x="335.2" y="103.9">201</text>
<text x="335.2" y="102.6">MF</text>
<text x="350.9" y="103.2">2</text>
<text x="353.1" y="102.6">6.3V</text>
<text x="353.1" y="103.7">X5R</text>
<text x="353.1" y="104.9">201</text>
<text x="133.3" y="113.6">01005</text>
<text x="133.3" y="111.1">1/32W</text>
<text x="136.1" y="109.9">5%</text>
<text x="136.1" y="112.4">MF</text>
<text x="162.8" y="109.3">1</text>
<text x="164.1" y="113.6">1%</text>
<text x="171.3" y="110.5">1</text>
<text x="172.6" y="113.6">1%</text>
<text x="180.3" y="108.1">1</text>
<text x="138.3" y="114.2">2</text>
<text x="162.8" y="117.8">2</text>
<text x="164.1" y="115.9">MF</text>
<text x="164.1" y="114.8">1/20W</text>
<text x="164.1" y="117.2">201</text>
<text x="171.3" y="117.8">2</text>
<text x="172.6" y="115.9">MF</text>
<text x="172.6" y="114.8">1/20W</text>
<text x="172.6" y="117.2">201</text>
<text x="180.3" y="116.6">2</text>
<text x="182.2" y="114.2">1%</text>
<text x="182.2" y="115.9">1/20W</text>
<text x="182.2" y="119.6">201</text>
<text x="182.8" y="117.8">MF</text>
<text x="277.7" y="167.8">6.3V</text>
<text x="278.7" y="166.7">10%</text>
<text x="282.9" y="163.1">1</text>
<text x="291" y="167.8">6.3V</text>
<text x="292" y="166.7">20%</text>
<text x="296.2" y="164.4">1</text>
<text x="311.6" y="163.1">1</text>
<text x="313.8" y="167.8">6.3V</text>
<text x="313.8" y="166.7">20%</text>
<text x="278.7" y="169">X5R</text>
<text x="278.7" y="170.3">201</text>
<text x="282.9" y="168.6">2</text>
<text x="291" y="170.3">0201</text>
<text x="292" y="169">X5R</text>
<text x="296.2" y="168.6">2</text>
<text x="311.6" y="168.6">2</text>
<text x="313.8" y="169">X5R-CERM-1</text>
<text x="313.8" y="170.3">603</text>
<text x="62.5" y="181.3">1</text>
<text x="63.7" y="185.5">5%</text>
<text x="71.5" y="181.3">1</text>
<text x="72.7" y="185.5">5%</text>
<text x="80.6" y="181.3">1</text>
<text x="81.8" y="185.5">5%</text>
<text x="90.3" y="181.3">1</text>
<text x="91.5" y="185.5">5%</text>
<text x="62.5" y="189.8">2</text>
<text x="63.7" y="187.9">MF</text>
<text x="63.7" y="189.2">01005</text>
<text x="63.7" y="186.7">1/32W</text>
<text x="71.5" y="189.8">2</text>
<text x="72.7" y="187.9">MF</text>
<text x="72.7" y="189.2">01005</text>
<text x="72.7" y="186.7">1/32W</text>
<text x="80.6" y="189.8">2</text>
<text x="81.8" y="187.9">MF</text>
<text x="81.8" y="189.2">01005</text>
<text x="81.8" y="186.7">1/32W</text>
<text x="90.3" y="189.8">2</text>
<text x="91.5" y="187.9">MF</text>
<text x="91.5" y="186.7">1/32W</text>
<text x="91.5" y="189.2">01005</text>
<text x="154.9" y="191">NAND_ST</text>
<text x="169.5" y="190.1">F0AD&lt;7..0&gt;</text>
<text x="154.9" y="195.8">NAND_ST</text>
<text x="154.9" y="193.4">NAND_ST</text>
<text x="154.9" y="203.1">NAND_ST</text>
<text x="154.9" y="200.6">NAND_ST</text>
<text x="154.9" y="198.2">NAND_ST</text>
<text x="46.4" y="207.9">1</text>
<text x="54.9" y="207.9">1</text>
<text x="63.9" y="207.9">1</text>
<text x="73.7" y="207.9">1</text>
<text x="154.9" y="207.9">NAND_ST</text>
<text x="154.9" y="205.4">NAND_ST</text>
<text x="316.7" y="209.7">1</text>
<text x="41.3" y="213.3">1/32W</text>
<text x="41.3" y="215.8">01005</text>
<text x="44.2" y="212.1">5%</text>
<text x="44.2" y="214.6">MF</text>
<text x="49.8" y="213.3">1/32W</text>
<text x="49.8" y="215.8">01005</text>
<text x="52.7" y="214.6">MF</text>
<text x="52.7" y="212.1">5%</text>
<text x="58.8" y="213.3">1/32W</text>
<text x="58.8" y="215.8">01005</text>
<text x="61.7" y="212.1">5%</text>
<text x="61.7" y="214.6">MF</text>
<text x="68.5" y="213.3">1/32W</text>
<text x="68.5" y="215.8">01005</text>
<text x="71.4" y="212.1">5%</text>
<text x="71.4" y="214.6">MF</text>
<text x="154.9" y="213.9">NAND_ST</text>
<text x="154.9" y="211.5">NAND_ST</text>
<text x="311.6" y="213.9">1/32W</text>
<text x="314.5" y="212.7">5%</text>
<text x="314.5" y="215.2">MF</text>
<text x="46.4" y="216.4">2</text>
<text x="54.9" y="216.4">2</text>
<text x="63.9" y="216.4">2</text>
<text x="73.7" y="216.4">2</text>
<text x="154.9" y="221.2">NAND_ST</text>
<text x="154.9" y="216.4">NAND_ST</text>
<text x="154.9" y="218.8">NAND_ST</text>
<text x="311.6" y="216.4">01005</text>
<text x="316.7" y="216.9">2</text>
<text x="154.9" y="226">NAND_ST</text>
<text x="154.9" y="223.6">NAND_ST</text>
<text x="225.5" y="223.4">1/32W 0%</text>
<text x="230.9" y="222">1</text>
<text x="238.6" y="222">2</text>
<text x="238.8" y="223.4">01005 MF</text>
<text x="154.9" y="228.5">NAND_ST</text>
<text x="225.5" y="237.9">1/32W 0%</text>
<text x="230.9" y="236.6">1</text>
<text x="238.6" y="236.6">2</text>
<text x="238.8" y="237.9">01005 MF</text>
<text x="247.8" y="243.5">1</text>
<text x="242.7" y="250.7">0201</text>
<text x="242.7" y="248.3">6.3V</text>
<text x="243.7" y="249.5">X5R</text>
<text x="243.7" y="247.2">20%</text>
<text x="247.8" y="249">2</text>
</g>
<g font-size="1.3">
<text x="232.8" y="166.5">SM</text>
<text x="232.8" y="168.3">PP</text>
<text x="331.8" y="227">SM</text>
<text x="331.8" y="228.8">PP</text>
</g>
<g font-size="1.1">
<text x="163.2" y="191.4">0</text>
<text x="163.2" y="196.2">2</text>
<text x="163.2" y="193.7">1</text>
<text x="163.2" y="203.5">5</text>
<text x="163.2" y="201">4</text>
<text x="163.2" y="198.7">3</text>
<text x="163.2" y="208.3">7</text>
<text x="163.2" y="205.9">6</text>
<text x="163.2" y="214.3">1</text>
<text x="163.2" y="211.9">0</text>
<text x="163.2" y="221.6">4</text>
<text x="163.2" y="219.1">3</text>
<text x="163.2" y="216.8">2</text>
<text x="163.2" y="226.4">6</text>
<text x="163.2" y="224.1">5</text>
<text x="163.2" y="228.9">7</text>
</g>
<g font-size="1">
<text x="19.1" y="7.7">CR-6</text>
<text x="22.7" y="7.7">:</text>
<text x="24.1" y="7.7">@SINGLE_BRD_LIB.MLB(SCH_1):PAGE6</text>
<text x="103" y="37.4">11 6</text>
<text x="338.9" y="37.4">2</text>
<text x="340.4" y="37.4">3</text>
<text x="341.8" y="37.4">4</text>
<text x="343.3" y="37.4">10 11</text>
<text x="347.6" y="37.4">14</text>
<text x="39" y="60.9">14</text>
<text x="39" y="74.3">14</text>
<text x="208.3" y="83.9">3</text>
<text x="40.3" y="87.6">14</text>
<text x="295.1" y="109.9">11</text>
<text x="297.3" y="109.9">6</text>
<text x="328.7" y="160.1">6</text>
<text x="330.1" y="160.1">11</text>
<text x="31.5" y="178.3">11</text>
<text x="33.7" y="178.3">6</text>
<text x="229.8" y="181.3">6</text>
<text x="229.8" y="183.7">6</text>
<text x="306.2" y="184.9">6</text>
<text x="33.7" y="191.5">6</text>
<text x="92.1" y="191">NAND_ST</text>
<text x="180.2" y="190.1">6</text>
<text x="229.8" y="188.5">6</text>
<text x="229.8" y="191">6</text>
<text x="229.8" y="186.1">6</text>
<text x="306.2" y="187.3">6</text>
<text x="33.7" y="194">6</text>
<text x="33.7" y="196.4">6</text>
<text x="92.1" y="193.4">NAND_ST</text>
<text x="92.1" y="195.8">NAND_ST</text>
<text x="229.8" y="195.8">6</text>
<text x="229.8" y="193.4">6</text>
<text x="311.7" y="197">6</text>
<text x="311.7" y="194.6">6</text>
<text x="311.7" y="192.1">6</text>
<text x="33.7" y="198.8">6</text>
<text x="92.1" y="198.2">NAND_ST</text>
<text x="229.8" y="203.1">6</text>
<text x="229.8" y="200.6">6</text>
<text x="229.8" y="198.2">6</text>
<text x="311.7" y="199.4">6</text>
<text x="31.5" y="204.8">11</text>
<text x="33.7" y="204.8">6</text>
<text x="83.3" y="209.7">6</text>
<text x="83.3" y="207.3">6</text>
<text x="92.1" y="206.7">NAND_ST</text>
<text x="92.1" y="209.1">NAND_ST</text>
<text x="229.8" y="207.9">6</text>
<text x="229.8" y="205.4">6</text>
<text x="306.2" y="206.7">6</text>
<text x="306.2" y="204.2">6</text>
<text x="332.3" y="206.1">6</text>
<text x="333.8" y="206.1">11</text>
<text x="83.3" y="212.1">6</text>
<text x="83.3" y="214.6">6</text>
<text x="92.1" y="213.9">NAND_ST</text>
<text x="92.1" y="211.5">NAND_ST</text>
<text x="180.8" y="210.7">6</text>
<text x="229.8" y="215.2">6</text>
<text x="229.8" y="212.7">6</text>
<text x="229.8" y="210.3">6</text>
<text x="306.2" y="213.9">6</text>
<text x="306.2" y="211.5">6</text>
<text x="33.7" y="218.1">6</text>
<text x="33.7" y="220.6">6</text>
<text x="92.1" y="220">NAND_ST</text>
<text x="92.1" y="217.5">NAND_ST</text>
<text x="229.8" y="217.5">6</text>
<text x="33.7" y="225.4">6</text>
<text x="33.7" y="223">6</text>
<text x="92.1" y="224.8">NAND_ST</text>
<text x="92.1" y="222.4">NAND_ST</text>
<text x="212.7" y="222.4">6</text>
<text x="306.2" y="230.8">6</text>
<text x="306.2" y="233.3">6</text>
<text x="77.2" y="238.7">6</text>
<text x="92.1" y="238.1">NAND_ST</text>
<text x="212.7" y="236.9">6</text>
<text x="309.3" y="238.1">6</text>
<text x="77.2" y="246">6</text>
<text x="77.2" y="241.2">6</text>
<text x="77.2" y="243.5">6</text>
<text x="92.1" y="245.4">NAND_ST</text>
<text x="92.1" y="240.6">NAND_ST</text>
<text x="92.1" y="242.9">NAND_ST</text>
<text x="309.3" y="240.6">6</text>
</g>
</svg>
